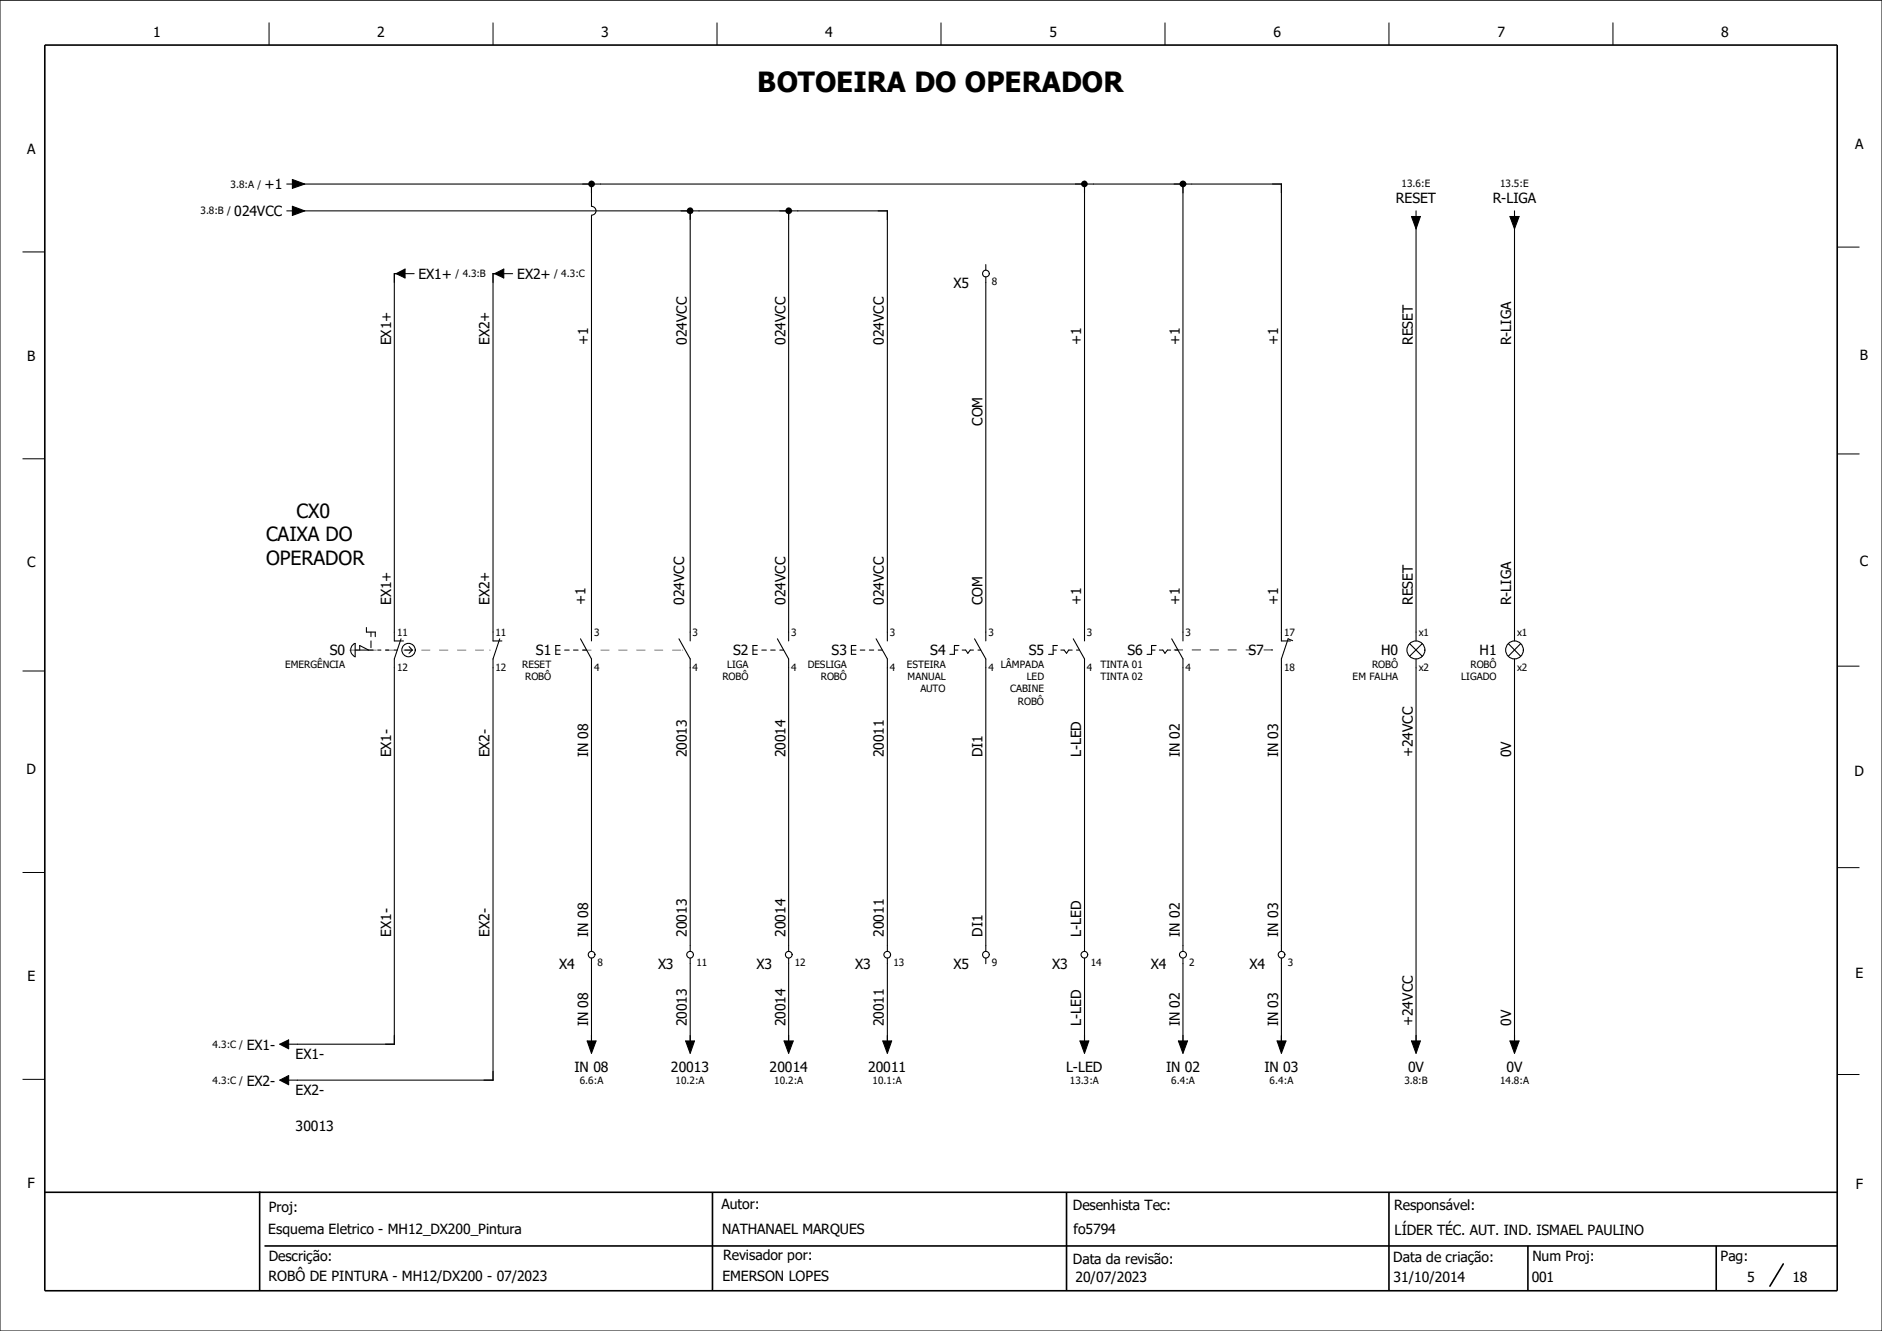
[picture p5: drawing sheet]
<svg xmlns="http://www.w3.org/2000/svg" width="297mm" height="210mm" viewBox="0 0 297 210" stroke-linecap="round" stroke-linejoin="round" font-family="sans-serif">
<path d="M210.1 -.1l-210.1 210.2M0 160.4l70.2 49.6M0 210v.1" fill="none" stroke="#fff" stroke-width=".16"/>
<path d="M7.1 7.1h282.8v196.6h-282.8zM7.1 188.1h282.8M41 188v15.6M41.7 196.6h248.2M112.4 188.1v15.6M168.3 188.1v15.6M219.2 188.1v15.6M241.1 196.6v7.1M270.8 196.6v7.1M281.4 199.4l-2.1 3.5" fill="none" stroke="#000" stroke-width=".25"/>
<g fill="none" stroke="#000" stroke-width=".16">
<path d="M0 0h297v210h-297zM42.5 3.6v3.5M77.8 3.6v3.5M113.2 3.6v3.5M148.5 3.6v3.5M183.9 3.6v3.5M219.2 3.6v3.5M254.6 3.6v3.5M3.6 39.8h3.5M289.9 39h3.6M3.6 72.4h3.5M289.9 71.6h3.6"/>
<path d="M3.6 105.9h3.5M289.9 105.1h3.6M3.6 137.7h3.5M289.9 136.9h3.6M3.6 170.3h3.5M289.9 169.5h3.6"/>
</g>
<g fill="none" stroke="#000" stroke-width=".17">
<path d="M45.3 29h.8M45.3 33.3h.8M46.1 28.3l2 .7-2 .7zM46.1 32.6l2 .7-2 .7zM46.7 29h155.5v72.1h1.5M46.7 33.3h93.3v67.8M93.3 29v3.6a.7 .7 0 0 1 .8 .7 .7 .7 0 0 1-.8 .7M93.3 34v67.1M108.9 33.3v67.8M124.5 33.3v67.8M171.2 29v72.1M186.7 29v72.1"/>
<path d="M222.8 34.2h1.4l-.7 1.9zM223.5 33.3v.9M223.5 35.4v65.7M238.3 34.2h1.4l-.7 1.9zM239 33.3v.9M239 35.4v65.7M62.5 43.2l1.4-.7v1.4zM63.7 43.2h-1.5v57.9h1.5M63.9 43.2h1.5M78.1 43.2l1.4-.7v1.4zM79.2 43.2h-1.4v57.9h1.4M79.5 43.2h1.4"/>
<path d="M155.6 41.7v.9M155.6 43.7v57.4M57.8 99v.7h1.4v.8M58.5 99.7v.8M55.7 101.7l.3-.2v2.1a1.15 1.15 0 0 1-.3-1.9zM56 102.6h2.9M56.8 102.6v-.7l1.4 .7M58.5 101.1v1.1M59.6 102.6h.5M60.8 102.6h.5M62.2 102.6h.5M63.3 100.8l-1.1 3.2v60.8h-16.6"/>
<path d="M63.9 102.6h1.2M64.6 102l.5 .6M65.1 102.6l-.5 .5M78.9 100.8l-1.1 3.2v66.4h-32.2M87.7 102.6h.7M88.4 101.9h-.7v1.4h.7M89.1 102.6h.7M90.5 102.6h.7M91.6 100.8l1.7 3.2v46.1M91.9 102.6h.7M107.1 100.8l1.8 3.2v46.1M118.8 102.6h.7"/>
<path d="M119.5 101.9h-.7v1.4h.7M120.2 102.6h.7M121.6 102.6h.7M122.7 100.8l1.8 3.2v46.1M123.1 102.6h.6M134.4 102.6h.7M135.1 101.9h-.7v1.4h.7M135.8 102.6h.7M137.2 102.6h.7M138.3 100.8l1.7 3.2v46.1M138.6 102.6h.6M150.6 102.6h.6"/>
<path d="M151.3 101.9h-.7v1.4h-.7M151.8 102.6h.6l.3 .5 .4-.5h.5M153.8 100.8l1.8 3.2v46.1M154.3 102.6h.5M166.2 102.6h.5M166.9 101.9h-.7v1.4h-.7M167.4 102.6h.5l.4 .5 .4-.5h.5M169.4 100.8l1.8 3.2v46.1M169.9 102.6h.4M181.7 102.6h.6M182.5 101.9h-.8v1.4h-.7M183 102.6h.5l.4 .5 .3-.5h.5"/>
<path d="M184.9 100.8l1.8 3.2v46.1M185.5 102.6h.4M204 101.1l-.7-.3-1.1 3.2v46.1M222.5 101.6l2 1.9M223.5 104v60.8M224.5 101.6l-2 1.9M238 101.6l2 1.9M239 104v60.8M240 101.6l-2 1.9M93.3 151.2v13.6M108.9 151.2v13.6M124.5 151.2v13.6"/>
<path d="M140 151.2v13.6M155.6 151.2v.9M171.2 151.2v13.6M186.7 151.2v13.6M202.2 151.2v13.6M44.2 164.8l1.4-.7v1.4zM44.2 170.4l1.4-.7v1.5zM92.7 164.3h1.4l-.8 1.9zM108.2 164.3h1.4l-.7 1.9zM123.7 164.3h1.5l-.7 1.9zM139.3 164.3h1.4l-.7 1.9zM170.4 164.3h1.4l-.6 1.9z"/>
<path d="M186 164.3h1.4l-.7 1.9zM201.5 164.3h1.4l-.7 1.9zM222.8 164.3h1.4l-.7 1.9zM238.3 164.3h1.4l-.7 1.9z"/>
<circle cx="155.6" cy="43.2" r=".54"/>
<circle cx="64.5" cy="102.6" r="1.06"/>
<circle cx="223.5" cy="102.6" r="1.42"/>
<circle cx="239" cy="102.5" r="1.41"/>
<circle cx="93.4" cy="150.6" r=".53"/>
<circle cx="108.9" cy="150.6" r=".52"/>
<circle cx="124.5" cy="150.6" r=".53"/>
<circle cx="140" cy="150.6" r=".52"/>
<circle cx="155.6" cy="150.6" r=".53"/>
<circle cx="171.1" cy="150.6" r=".52"/>
<circle cx="186.7" cy="150.6" r=".54"/>
<circle cx="202.3" cy="150.6" r=".53"/>
</g>
<g fill="#000">
<path d="M46.1 28.3l2 .7-2 .7zM46.1 32.6l2 .7-2 .7zM222.8 34.2h1.4l-.7 1.9zM238.3 34.2h1.4l-.7 1.9zM62.5 43.2l1.4-.7v1.4zM78.1 43.2l1.4-.7v1.4zM77.2 102.5l.2 .1h-.2zM107.7 102.5l.1 .1h-.1zM200.6 102.5l.3 .1h-.3zM44.2 164.8l1.4-.7v1.4zM44.2 170.4l1.4-.7v1.5zM92.7 164.3h1.4l-.8 1.9z"/>
<path d="M108.2 164.3h1.4l-.7 1.9zM123.7 164.3h1.5l-.7 1.9zM139.3 164.3h1.4l-.7 1.9zM170.4 164.3h1.4l-.6 1.9zM186 164.3h1.4l-.7 1.9zM201.5 164.3h1.4l-.7 1.9zM222.8 164.3h1.4l-.7 1.9zM238.3 164.3h1.4l-.7 1.9z"/>
<path d="M55.2 102.5v.1h1.4v-.1zM58 102.5v.1h1.4v-.1zM60.8 102.5v.1h1.4v-.1zM63.7 102.5v.1h1.4v-.1zM66.5 102.5v.1h1.4v-.1zM69.3 102.5v.1h1.4v-.1zM72.1 102.5v.1h1.5v-.1zM75 102.5v.1h1.4v-.1z"/>
<path d="M91.9 102.5v.1h1.4v-.1zM94.8 102.5v.1h1.4v-.1zM97.6 102.5v.1h1.4v-.1zM100.4 102.5v.1h1.5v-.1zM103.3 102.5v.1h1.3v-.1zM106.1 102.5v.1h1.4v-.1z"/>
<path d="M185.3 102.5l-.1 .1h.1h1.4v-.1zM188.1 102.5v.1h1.4v-.1zM190.9 102.5v.1h1.5v-.1zM193.8 102.5v.1h1.4v-.1zM196.6 102.5v.1h1.4v-.1zM199.4 102.5v.1h1.5l-.1-.1z"/>
</g>
<g fill="#000">
<path d="M93.1 28.6a.54 .54 0 0 1 .8 .4h-.6h.6a.53 .53 0 0 1-.8 .5 .53 .53 0 0 1 0-.9z" fill-rule="evenodd"/>
<path d="M108.5 33a.52 .52 0 0 1 .6-.3 .52 .52 0 0 1 .3 .6h-.5h.5a.52 .52 0 0 1-.6 .5 .52 .52 0 0 1-.3-.8z" fill-rule="evenodd"/>
<path d="M124.2 32.8a.54 .54 0 0 1 .8 .5h-.5h.5a.54 .54 0 0 1-.8 .4 .54 .54 0 0 1 0-.9z" fill-rule="evenodd"/>
<path d="M170.7 28.8a.52 .52 0 0 1 .6-.3 .52 .52 0 0 1 .4 .5h-.5h.5a.52 .52 0 0 1-.7 .5 .52 .52 0 0 1-.3-.7z" fill-rule="evenodd"/>
<path d="M186.2 28.8a.55 .55 0 0 1 .6-.3 .55 .55 0 0 1 .4 .5h-.5h.5a.54 .54 0 0 1-.6 .5 .54 .54 0 0 1-.4-.7z" fill-rule="evenodd"/>
</g>
<text font-size="4.4" x="119.5" y="14.6">BOTOEIRA DO OPERADOR</text>
<g font-size="3.1">
<text x="46.8" y="81.7">CX0</text>
<text x="42" y="85.4">CAIXA DO</text>
<text x="42" y="89.2">OPERADOR</text>
</g>
<g font-size="2.2">
<text x="24.2" y="5.8">1</text>
<text x="59.5" y="5.8">2</text>
<text x="94.9" y="5.8">3</text>
<text x="130.2" y="5.8">4</text>
<text x="165.6" y="5.8">5</text>
<text x="201" y="5.8">6</text>
<text x="236.3" y="5.8">7</text>
<text x="271.6" y="5.8">8</text>
<text x="292.8" y="23.5">A</text>
<text x="4.3" y="24.3">A</text>
<text x="41.7" y="29.8">+1</text>
<text x="37" y="34.1">024VCC</text>
<text x="220.3" y="32">RESET</text>
<text x="235.6" y="32">R-LIGA</text>
<text x="66" y="44">EX1+</text>
<text x="81.6" y="44">EX2+</text>
<text x="150.5" y="45.5">X5</text>
<text x="4.3" y="56.9">B</text>
<text x="61.7" y="54.4" transform="rotate(-90 61.7 54.4)">EX1+</text>
<text x="77.3" y="54.4" transform="rotate(-90 77.3 54.4)">EX2+</text>
<text x="92.8" y="54.4" transform="rotate(-90 92.8 54.4)">+1</text>
<text x="108.4" y="54.4" transform="rotate(-90 108.4 54.4)">024VCC</text>
<text x="123.9" y="54.4" transform="rotate(-90 123.9 54.4)">024VCC</text>
<text x="139.5" y="54.4" transform="rotate(-90 139.5 54.4)">024VCC</text>
<text x="170.6" y="54.4" transform="rotate(-90 170.6 54.4)">+1</text>
<text x="186.2" y="54.4" transform="rotate(-90 186.2 54.4)">+1</text>
<text x="201.7" y="54.4" transform="rotate(-90 201.7 54.4)">+1</text>
<text x="223" y="54.4" transform="rotate(-90 223 54.4)">RESET</text>
<text x="238.5" y="54.4" transform="rotate(-90 238.5 54.4)">R-LIGA</text>
<text x="293.5" y="56.7">B</text>
<text x="155.1" y="67.2" transform="rotate(-90 155.1 67.2)">COM</text>
<text x="4.3" y="89.5">C</text>
<text x="293.5" y="89.2">C</text>
<text x="61.7" y="95.5" transform="rotate(-90 61.7 95.5)">EX1+</text>
<text x="77.3" y="95.5" transform="rotate(-90 77.3 95.5)">EX2+</text>
<text x="92.4" y="95.5" transform="rotate(-90 92.4 95.5)">+1</text>
<text x="107.9" y="95.5" transform="rotate(-90 107.9 95.5)">024VCC</text>
<text x="123.9" y="95.5" transform="rotate(-90 123.9 95.5)">024VCC</text>
<text x="139.5" y="95.5" transform="rotate(-90 139.5 95.5)">024VCC</text>
<text x="155.1" y="95.5" transform="rotate(-90 155.1 95.5)">COM</text>
<text x="170.6" y="95.5" transform="rotate(-90 170.6 95.5)">+1</text>
<text x="186.2" y="95.5" transform="rotate(-90 186.2 95.5)">+1</text>
<text x="201.7" y="95.5" transform="rotate(-90 201.7 95.5)">+1</text>
<text x="223" y="95.5" transform="rotate(-90 223 95.5)">RESET</text>
<text x="238.5" y="95.5" transform="rotate(-90 238.5 95.5)">R-LIGA</text>
<text x="52" y="103.4">S0</text>
<text x="84.6" y="103.4">S1</text>
<text x="115.7" y="103.4">S2</text>
<text x="131.2" y="103.4">S3</text>
<text x="146.8" y="103.4">S4</text>
<text x="162.3" y="103.4">S5</text>
<text x="177.9" y="103.4">S6</text>
<text x="197" y="103.4">S7</text>
<text x="218" y="103.4">H0</text>
<text x="233.5" y="103.4">H1</text>
<text x="61.7" y="119.5" transform="rotate(-90 61.7 119.5)">EX1-</text>
<text x="77.3" y="119.5" transform="rotate(-90 77.3 119.5)">EX2-</text>
<text x="92.8" y="119.5" transform="rotate(-90 92.8 119.5)">IN 08</text>
<text x="108.4" y="119.5" transform="rotate(-90 108.4 119.5)">20013</text>
<text x="123.9" y="119.5" transform="rotate(-90 123.9 119.5)">20014</text>
<text x="139.5" y="119.5" transform="rotate(-90 139.5 119.5)">20011</text>
<text x="155.1" y="119.5" transform="rotate(-90 155.1 119.5)">DI1</text>
<text x="170.6" y="119.5" transform="rotate(-90 170.6 119.5)">L-LED</text>
<text x="186.2" y="119.5" transform="rotate(-90 186.2 119.5)">IN 02</text>
<text x="201.7" y="119.5" transform="rotate(-90 201.7 119.5)">IN 03</text>
<text x="223" y="119.5" transform="rotate(-90 223 119.5)">+24VCC</text>
<text x="238.5" y="119.5" transform="rotate(-90 238.5 119.5)">0V</text>
<text x="4.2" y="122.2">D</text>
<text x="292.7" y="122.5">D</text>
<text x="61.7" y="147.8" transform="rotate(-90 61.7 147.8)">EX1-</text>
<text x="77.3" y="147.8" transform="rotate(-90 77.3 147.8)">EX2-</text>
<text x="92.8" y="147.8" transform="rotate(-90 92.8 147.8)">IN 08</text>
<text x="108.4" y="147.8" transform="rotate(-90 108.4 147.8)">20013</text>
<text x="123.9" y="147.8" transform="rotate(-90 123.9 147.8)">20014</text>
<text x="139.5" y="147.8" transform="rotate(-90 139.5 147.8)">20011</text>
<text x="155.1" y="147.8" transform="rotate(-90 155.1 147.8)">DI1</text>
<text x="170.6" y="147.8" transform="rotate(-90 170.6 147.8)">L-LED</text>
<text x="186.2" y="147.8" transform="rotate(-90 186.2 147.8)">IN 02</text>
<text x="201.7" y="147.8" transform="rotate(-90 201.7 147.8)">IN 03</text>
<text x="4.3" y="154.9">E</text>
<text x="88.3" y="153">X4</text>
<text x="103.8" y="153">X3</text>
<text x="119.4" y="153">X3</text>
<text x="135" y="153">X3</text>
<text x="150.5" y="153">X5</text>
<text x="166.1" y="153">X3</text>
<text x="181.6" y="153">X4</text>
<text x="197.2" y="153">X4</text>
<text x="292.8" y="154.3">E</text>
<text x="92.8" y="161.9" transform="rotate(-90 92.8 161.9)">IN 08</text>
<text x="108.4" y="161.9" transform="rotate(-90 108.4 161.9)">20013</text>
<text x="123.9" y="161.9" transform="rotate(-90 123.9 161.9)">20014</text>
<text x="139.5" y="161.9" transform="rotate(-90 139.5 161.9)">20011</text>
<text x="170.6" y="161.9" transform="rotate(-90 170.6 161.9)">L-LED</text>
<text x="186.2" y="161.9" transform="rotate(-90 186.2 161.9)">IN 02</text>
<text x="201.7" y="161.9" transform="rotate(-90 201.7 161.9)">IN 03</text>
<text x="223" y="161.9" transform="rotate(-90 223 161.9)">+24VCC</text>
<text x="238.5" y="161.9" transform="rotate(-90 238.5 161.9)">0V</text>
<text x="38.9" y="165.6">EX1-</text>
<text x="46.7" y="167.1">EX1-</text>
<text x="38.9" y="171.3">EX2-</text>
<text x="46.7" y="172.8">EX2-</text>
<text x="90.7" y="169.1">IN 08</text>
<text x="105.9" y="169.1">20013</text>
<text x="121.5" y="169.1">20014</text>
<text x="137" y="169.1">20011</text>
<text x="168.2" y="169.1">L-LED</text>
<text x="184" y="169.1">IN 02</text>
<text x="199.6" y="169.1">IN 03</text>
<text x="222.2" y="169.1">0V</text>
<text x="237.7" y="169.1">0V</text>
<text x="46.7" y="178.4">30013</text>
<text x="4.4" y="187.5">F</text>
<text x="42.4" y="191.2">Proj:</text>
<text x="113.9" y="190.8">Autor:</text>
<text x="169.3" y="191">Desenhista Tec:</text>
<text x="220" y="190.9">Responsável:</text>
<text x="292.9" y="187.5">F</text>
<text x="42.3" y="194.7">Esquema Eletrico - MH12_DX200_Pintura</text>
<text x="114" y="194.8">NATHANAEL MARQUES</text>
<text x="169.4" y="194.8">fo5794</text>
<text x="220.1" y="194.8">LÍDER TÉC. AUT. IND. ISMAEL PAULINO</text>
<text x="42.4" y="202.1">ROBÔ DE PINTURA - MH12/DX200 - 07/2023</text>
<text x="42.4" y="198.9">Descrição:</text>
<text x="114" y="202.1">EMERSON LOPES</text>
<text x="114.1" y="198.8">Revisador por:</text>
<text x="169.3" y="199.5">Data da revisão:</text>
<text x="169.7" y="202.2">20/07/2023</text>
<text x="219.9" y="199.1">Data de criação:</text>
<text x="219.9" y="202.2">31/10/2014</text>
<text x="241.7" y="202.2">001</text>
<text x="241.9" y="198.9">Num Proj:</text>
<text x="271.5" y="198.9">Pag:</text>
<text x="275.7" y="202.3">5</text>
<text x="282.9" y="202.2">18</text>
</g>
<g font-size="1.6">
<text x="36.4" y="29.6">3.8:A /</text>
<text x="221.2" y="29.5">13.6:E</text>
<text x="236.7" y="29.5">13.5:E</text>
<text x="31.7" y="33.8">3.8:B /</text>
<text x="71.9" y="43.7">/ 4.3:B</text>
<text x="87.5" y="43.7">/ 4.3:C</text>
<text x="156.5" y="45">8</text>
<text x="62.7" y="100.3">11</text>
<text x="78.2" y="100.3">11</text>
<text x="93.8" y="100.3">3</text>
<text x="109.3" y="100.3">3</text>
<text x="124.9" y="100.3">3</text>
<text x="140.4" y="100.3">3</text>
<text x="156" y="100.3">3</text>
<text x="171.5" y="100.3">3</text>
<text x="187.1" y="100.3">3</text>
<text x="202.6" y="100.3">17</text>
<text x="223.9" y="100.3">x1</text>
<text x="239.4" y="100.3">x1</text>
<text x="45" y="105.4">EMERGÊNCIA</text>
<text x="62.7" y="105.9">12</text>
<text x="78.2" y="105.9">12</text>
<text x="82.4" y="105.4">RESET</text>
<text x="82.9" y="107.3">ROBÔ</text>
<text x="93.8" y="105.9">4</text>
<text x="109.3" y="105.9">4</text>
<text x="114" y="107.3">ROBÔ</text>
<text x="114.8" y="105.4">LIGA</text>
<text x="124.9" y="105.9">4</text>
<text x="127.5" y="105.4">DESLIGA</text>
<text x="129.5" y="107.3">ROBÔ</text>
<text x="140.4" y="105.9">4</text>
<text x="143.1" y="105.4">ESTEIRA</text>
<text x="143.2" y="107.3">MANUAL</text>
<text x="156" y="105.9">4</text>
<text x="157.9" y="105.4">LÂMPADA</text>
<text x="162.1" y="107.3">LED</text>
<text x="171.5" y="105.9">4</text>
<text x="173.7" y="105.4">TINTA 01</text>
<text x="173.7" y="107.3">TINTA 02</text>
<text x="187.1" y="105.9">4</text>
<text x="202.6" y="105.9">18</text>
<text x="213.4" y="107.3">EM FALHA</text>
<text x="216.5" y="105.4">ROBÔ</text>
<text x="223.9" y="105.9">x2</text>
<text x="230.6" y="107.3">LIGADO</text>
<text x="232.1" y="105.4">ROBÔ</text>
<text x="239.4" y="105.9">x2</text>
<text x="145.2" y="109.3">AUTO</text>
<text x="159.4" y="109.3">CABINE</text>
<text x="160.7" y="111.2">ROBÔ</text>
<text x="94.3" y="152.4">8</text>
<text x="109.9" y="152.4">11</text>
<text x="125.4" y="152.4">12</text>
<text x="141" y="152.4">13</text>
<text x="156.5" y="152.4">9</text>
<text x="172.1" y="152.4">14</text>
<text x="187.7" y="152.4">2</text>
<text x="203.2" y="152.4">3</text>
<text x="33.5" y="165.4">4.3:C /</text>
<text x="33.5" y="171">4.3:C /</text>
<text x="91.5" y="171.1">6.6:A</text>
<text x="106.6" y="171.1">10.2:A</text>
<text x="122.2" y="171.1">10.2:A</text>
<text x="137.7" y="171.1">10.1:A</text>
<text x="168.8" y="171.1">13.3:A</text>
<text x="184.8" y="171.1">6.4:A</text>
<text x="200.4" y="171.1">6.4:A</text>
<text x="221.7" y="171.1">3.8:B</text>
<text x="236.7" y="171.1">14.8:A</text>
</g>
</svg>
